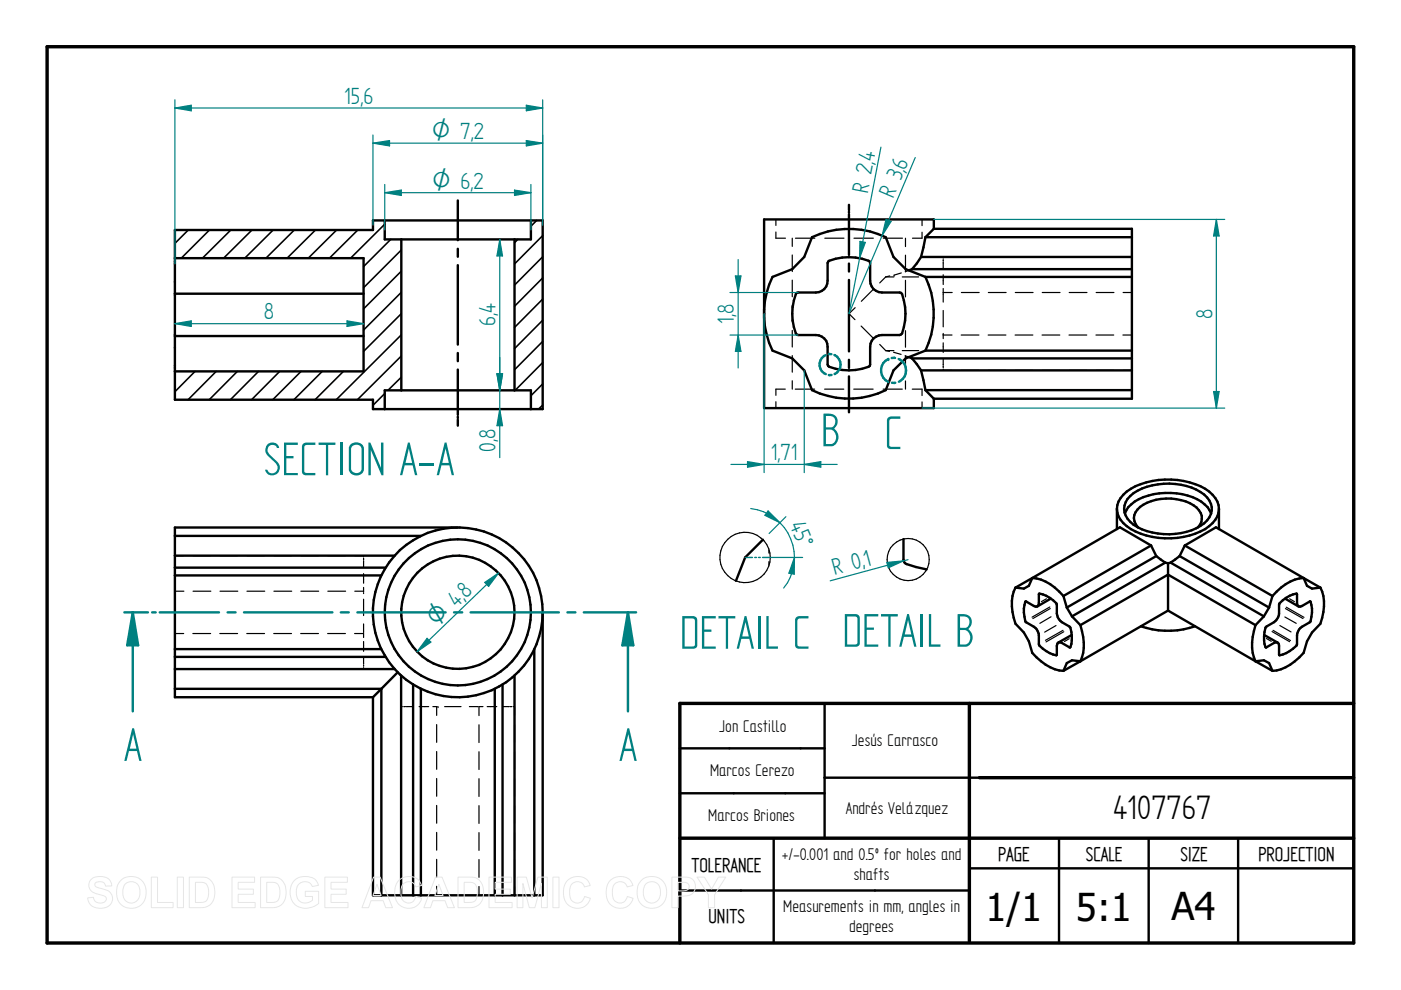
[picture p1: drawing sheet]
<svg xmlns="http://www.w3.org/2000/svg" width="297mm" height="210mm" viewBox="0 0 297 210" stroke-linecap="round" stroke-linejoin="round" font-family="sans-serif">
<path d="M10 9.9h277v190h-277zM205.5 149.1v50.5M287 149.1h-142.9v50.8M144.1 177.7h142.9M207.6 164.9h79.4" fill="none" stroke="#000" stroke-width=".72"/>
<g fill="none" stroke="#000" stroke-width=".51">
<path d="M193.4 57.1h46.6M193.4 57.1l-.7 .2M195.3 54.5h44.7M195.3 54.5l-1.9 2.6M196.2 58.7h43.8M196.2 50.3h43.8M196.2 50.3l-.9 4.2M196.2 58.7l-4.2-1.6-2.6-2.6-1.6-4.2a18.2 18.2 0 0 0-15.6 0l-1.7 4.2-2.5 2.6-4.2 1.6a18.1 18.1 0 0 0-1.8 6.9M196.2 58.7a18.2 18.2 0 0 1 0 15.6M198 48.5v-2h-36v40h36v-2M198 48.5l-1.8 1.8M198 48.5h42v36h-42"/>
<path d="M162 67.4a18.6 18.6 0 0 0 1.8 6.9l4.2 1.7 2.5 2.5 1.7 4.2a17.9 17.9 0 0 0 15.6 0l1.6-4.2 2.6-2.5 4.2-1.7M168.9 62.1l4.1-.1a2.46 2.46 0 0 0 2.5-2.5v-3.7l.1-.3a10.9 10.9 0 0 1 8.8 0l.1 4a2.46 2.46 0 0 0 2.5 2.5l4 .1a11.4 11.4 0 0 1 .3 8.6l-.5 .3h-3.8a2.46 2.46 0 0 0-2.5 2.5l-.1 4.1a10.9 10.9 0 0 1-8.8 0l-.1-.3v-3.8a2.46 2.46 0 0 0-2.5-2.5h-3.8l-.3-.1a10.9 10.9 0 0 1 0-8.8zM192.7 75.7l.7 .3M193.4 76h46.6M193.4 76l1.9 2.5M195.3 78.5h44.7M195.3 78.5l.9 4.2M196.2 74.3h43.8M196.2 82.7l1.8 1.8M196.2 82.7h43.8M37.1 113.6h52.1M37.1 117.8h46.5"/>
<path d="M97.1 111.8h-60v36h42M37.1 122h43.8M37.1 137.6h43.8M37.1 120.4h44.6M37.1 139.3h44.6M113.3 137.6v52.2M115.1 129.8a18 18 0 0 1-27.5 15.3M115.1 129.8v60h-36v-42M115.1 129.8a18 18 0 0 0-26.8-15.7 18 18 0 0 0-.7 31M37.1 141.9h46.5M37.1 146h43.8M80.9 146.1l-1.8 1.7"/>
<path d="M80.9 146v43.8M84.3 142.5l-3.4 3.6M85 143.2v46.6M87.6 145.1v44.7M89.2 146v43.8M104.9 146v43.8M106.5 145.1v44.7M109.1 143.2v46.6M144.1 158.7h30.7M174.8 149.1v28.6M144.1 168.2h30.7M164 177.7v22.2"/>
<path d="M207.6 164.9h-32.8M224.5 177.7v22.2M243.5 177.7v22.2M262.5 177.7v22.2M144.1 188.8h61.4M205.5 184.1h81.5"/>
<circle cx="97.1" cy="129.8" r="15.5"/>
<circle cx="97.1" cy="129.8" r="12"/>
</g>
<g fill="none" stroke="#000" stroke-width=".25">
<path d="M164.5 49.2v1.3h2M164.5 46.5v1.3M168 50.5v1.7M168 54.1v3.5M168 59.4v3.5M168.7 50.5h4.1M174.9 50.5h4M181.1 50.5h4.1M187.3 50.5h4M187.8 58.7l-1.3 1.3M187.8 58.7h1.7M188.6 58.5l-.8 .2"/>
<path d="M189.6 58.3h.1M191.1 57.9l-1.5 .4M191.3 58.7h3.5M192 50.5v1.8M192 54.1v3.5M192 59.4v3.5M192.7 57.3l-.8 .3M195.5 49.2v1.3h-2M195.5 46.5v1.3M200 55v.4M200 55.6v1.3M200 58.3v2"/>
<path d="M201.9 54.5h-1.9v.2M203.8 54.5h3.8M209.5 54.5h3.8M215.3 54.5h3.7M221 54.5h3.7M226.7 54.5h3.8M232.4 54.5h3.8M238.1 54.5h1.9M168 64.7v3.5M168 70.1v3.5M168 75.4v3.5M181.3 65.2l-1.3 1.3 1.3 1.3"/>
<path d="M182.6 69.1l2.6 2.6M185.2 61.3l-2.6 2.6M186.5 73l1.3 1.3M187.8 74.3l.8 .2M187.8 74.3h1.7M189.5 74.7l1.5 .4M191.3 74.3h3.5M191.9 75.4l.8 .3M192 64.8v3.5M192 70.1v3.5M192 75.4v3.6M200 62.2v1.9"/>
<path d="M200 71h1.8M200 62h1.9M200 70.7h.1M200 61.2v.9M200 65.8v3.5M200 70.9v.9M200 72.7v2M200 76v1.4M200 77.6v.4M200 78.3v.2h1.8M203.8 71h3.8M203.8 78.5h3.8"/>
<path d="M203.8 62h3.8M209.5 71h3.8M209.5 78.5h3.8M209.5 62h3.8M215.2 71h3.8M215.2 78.5h3.8M215.3 62h3.7M220.9 71h3.8M220.9 78.5h3.8M221 62h3.7M226.6 71h3.8M226.6 78.5h3.8"/>
<path d="M226.7 62h3.8M232.4 71h3.7M232.4 78.5h3.7M232.4 62h3.8M238.1 71h1.9M238.1 78.5h1.9M238.1 62h1.9M164.5 85.2v1.3M166.5 82.5h-2v1.3M168 80.7v1.8M168.6 82.5h4.1M174.8 82.5h4.1"/>
<path d="M181 82.5h4.1M187.2 82.5h4.1M192 80.8v1.7M193.4 82.5h2.1v1.4M195.5 85.2v1.3M37.1 117.8h1.9M40.9 117.8h3.8M46.6 117.8h3.8M52.4 117.8h3.7M58.1 117.8h3.7M63.8 117.8h3.8M69.5 117.8h3.8"/>
<path d="M75.2 117.8h1.9v.2M77.1 118.3v.4M77.1 118.9v1.4M37.1 134.3h1.8M37.1 125.3h1.9M40.9 134.3h3.8M40.9 125.3h3.8M46.6 134.3h3.8M46.6 125.3h3.8M52.3 134.3h3.8M52.4 125.3h3.7M58 134.3h3.8"/>
<path d="M58.1 125.3h3.7M63.8 134.3h3.7M63.8 125.3h3.8M69.5 134.3h3.7M69.5 125.3h3.8M75.2 134.3h1.9v.9M75.2 125.3h1.9M77.1 121.6v2.1M77.1 124.5v.9M77.1 136v2.1M77.1 125.6h.1M77.1 127v3.5"/>
<path d="M77.1 132.3v1.8M77.1 139.4v1.4M37.1 141.8h1.8M40.9 141.8h3.8M46.6 141.8h3.8M52.3 141.8h3.8M58 141.8h3.8M63.8 141.8h3.7M69.5 141.8h3.7M77.1 141v.3M77.1 141.6v.2h-1.9M85.1 153.6v3.8"/>
<path d="M85.1 159.3v3.8M85.3 149.8h-.2v1.9M85.6 149.8h.4M87.5 149.8h-1.3M88.9 149.8h2M91.8 149.8h.9M92.6 149.8v1.9M92.6 153.6v3.8M92.6 159.3v3.8M92.9 149.8h.1M94.3 149.8h3.4M101.3 149.8h-1.8"/>
<path d="M101.6 153.7v3.7M101.6 159.4v3.8M102.4 149.8h-.8v1.9M103.3 149.8h2M106.6 149.8h1.4M108.2 149.8h.3M108.8 149.8h.3v1.9M109.1 153.7v3.7M109.1 159.4v3.8M85.1 165.1v3.7M85.1 170.8v3.7M85.1 176.5v3.8"/>
<path d="M92.6 165.1v3.7M92.6 170.8v3.7M92.6 176.5v3.8M101.6 165.1v3.8M101.6 170.8v3.8M101.6 176.5v3.8M109.1 165.1v3.8M109.1 170.8v3.8M109.1 176.5v3.8M85.1 182.2v3.8M85.1 187.9v1.9M92.6 182.2v3.8"/>
<path d="M92.6 187.9v1.9M101.6 182.2v3.8M101.6 188v1.8M109.1 182.2v3.8M109.1 188v1.8"/>
</g>
<path d="M28.1 129.8h3.3M32.3 129.8h.7M33.9 129.8h12.5M48.3 129.8h1.7M51.7 129.8h18.8M72.3 129.8h1.7M75.8 129.8h18.7M96.3 129.8h1.7M99.8 129.8h18.7M120.3 129.8h1.7M123.8 129.8h9.3v21" fill="none" stroke="#008080" stroke-width=".51"/>
<path d="M133.1 129.8l1.2 7h-2.4z" fill="#008080"/>
<path d="M28.1 129.8v21M133.1 129.8l1.2 7h-2.4z" fill="none" stroke="#008080" stroke-width=".51"/>
<path d="M28.1 129.8l1.2 7h-2.3z" fill="#008080"/>
<path d="M26.4 129.8h1.7M28.1 129.8l1.2 7h-2.3zM133.1 129.8h1.8" fill="none" stroke="#008080" stroke-width=".51"/>
<g fill="none" stroke="#000" stroke-width=".34">
<path d="M39.9 48.8l-2.8 2.8M44.4 48.8l-6 5.9M48.9 48.8l-6 5.9M53.4 48.8l-6 5.9M57.9 48.8l-6 5.9M62.4 48.8l-6 5.9M66.9 48.8l-6 5.9M71.4 48.8l-6 5.9M75.9 48.8l-6.1 5.9M81.6 47.5l-7.3 7.2M82.8 50.8l-5.7 5.7M85.1 53l-8 8"/>
<path d="M85.1 57.5l-8 8M109.8 50.8l-.7 .7M113.8 46.7l-1.2 1.3M115.1 50l-6 6M115.1 54.4l-6 6.1M115.1 58.9l-6 6M41.4 78.7l-4.3 4.4M45.8 78.7l-5.9 6.1M50.3 78.7l-5.9 6.1M54.8 78.7l-6 6.1M59.3 78.7l-6 6.1M63.8 78.7l-6 6.1"/>
<path d="M68.3 78.7l-6 6.1M72.8 78.7l-6 6.1M85.1 71l-13.8 13.8M85.1 75.5l-9.3 9.3M85.1 80l-2.8 2.8M85.1 62l-8 8M85.1 66.5l-8 8M115.1 76.9l-5.9 5.9M115.1 63.4l-6 6M115.1 67.9l-6 6M115.1 72.4l-6 6M81.6 83.4l-2.5 2.5"/>
<path d="M115.1 85.9l-.9 .8M115.1 81.4l-2.5 2.5"/>
</g>
<path d="M37.1 54.7h40v24h-40M37.1 48.8h42v-2.1h36v40h-36v-1.9h-42zM81.6 46.7v4.1h31v-4.1M85.1 50.8v32M109.1 50.8v32M37.1 62.3h40M37.1 71.2h40M81.6 86.7v-3.9h31v3.9" fill="none" stroke="#000" stroke-width=".51"/>
<path d="M37.1 68.6l3.5-.6v1.2z" fill="none" stroke="#008080" stroke-width=".25"/>
<path d="M37.1 68.6l3.5-.6v1.2z" fill="#008080"/>
<path d="M73.6 68l3.5 .6-3.5 .6z" fill="none" stroke="#008080" stroke-width=".25"/>
<path d="M73.6 68l3.5 .6-3.5 .6z" fill="#008080"/>
<path d="M37.1 68.6h40M90.5 135.3l.9 .8-3 2.1zM105.7 121.5l-17.3 16.7" fill="none" stroke="#008080" stroke-width=".25"/>
<path d="M90.5 135.3l.9 .8-3 2.1z" fill="#008080"/>
<path d="M102.8 123.5l2.9-2-2.1 2.8z" fill="none" stroke="#008080" stroke-width=".25"/>
<path d="M102.8 123.5l2.9-2-2.1 2.8z" fill="#008080"/>
<path d="M106 86.7l.5 3.6h-1.1z" fill="none" stroke="#008080" stroke-width=".25"/>
<path d="M106 86.7l.5 3.6h-1.1z" fill="#008080"/>
<path d="M105.4 79.2h1.1l-.5 3.6z" fill="none" stroke="#008080" stroke-width=".25"/>
<path d="M105.4 79.2h1.1l-.5 3.6z" fill="#008080"/>
<path d="M106 50.8l.5 3.5h-1.1zM106 75.8v21.2" fill="none" stroke="#008080" stroke-width=".25"/>
<path d="M106 50.8l.5 3.5h-1.1z" fill="#008080"/>
<path d="M105.4 79.2h1.1l-.5 3.6z" fill="none" stroke="#008080" stroke-width=".25"/>
<path d="M105.4 79.2h1.1l-.5 3.6z" fill="#008080"/>
<path d="M106 50.8v32M188 119.3l3.6-.4-3.3 1.5zM192.5 118.7l-16.5 4.4" fill="none" stroke="#008080" stroke-width=".25"/>
<path d="M175 75.3a2.2 2.2 0 0 0-1.2 2 2.2 2.2 0 0 0 1.3 2M175.7 75.1h.6M175.7 79.5h.6M176.9 75.3a2.21 2.21 0 0 1 1.3 2 2.21 2.21 0 0 1-1.3 2" fill="none" stroke="#008080" stroke-width=".51"/>
<path d="M191.6 114.3v4.4l.3 .7 2.3 .8 2.3 .5" fill="none" stroke="#000" stroke-width=".51"/>
<circle cx="192.6" cy="118.6" r="4.5" fill="none" stroke="#000" stroke-width=".25"/>
<path d="M188 119.3l3.6-.4-3.3 1.5z" fill="#008080"/>
<path d="M198 46.5h61.7M257.9 46.5l.6 3.5h-1.2zM195.5 86.5h64.2" fill="none" stroke="#008080" stroke-width=".25"/>
<path d="M257.9 46.5l.6 3.5h-1.2z" fill="#008080"/>
<path d="M257.3 83h1.2l-.6 3.5z" fill="none" stroke="#008080" stroke-width=".25"/>
<path d="M257.3 83h1.2l-.6 3.5z" fill="#008080"/>
<path d="M37.1 22.9l3.5-.6v1.2zM37.1 21.2v34.8M115.1 21.2v25.5M257.9 46.5v40" fill="none" stroke="#008080" stroke-width=".25"/>
<path d="M37.1 22.9l3.5-.6v1.2z" fill="#008080"/>
<path d="M111.6 22.3l3.5 .6-3.5 .6z" fill="none" stroke="#008080" stroke-width=".25"/>
<path d="M111.6 22.3l3.5 .6-3.5 .6z" fill="#008080"/>
<path d="M37.1 22.9h78M81.6 39.1v9.7M112.6 39.1v9.7M81.6 40.9l3.5-.6v1.1z" fill="none" stroke="#008080" stroke-width=".25"/>
<g fill="none" stroke="#000" stroke-width=".51">
<path d="M97.1 42.5v8.4M97.1 52.7v1.7M97.1 56.2v16.9M180 43.4v1.2M180 44.9v.2M180 45.4v8.7M180 55.9v1.7M180 59.4v15.1M97.1 74.8v1.8M97.1 78.4v9.6M180 76.3v1.7M180 79.8v7.6"/>
<path d="M97.1 88.3v.3M97.1 89v1.3"/>
</g>
<path d="M81.6 40.9l3.5-.6v1.1z" fill="#008080"/>
<path d="M109.1 40.3l3.5 .6-3.5 .5z" fill="none" stroke="#008080" stroke-width=".25"/>
<path d="M109.1 40.3l3.5 .6-3.5 .5z" fill="#008080"/>
<path d="M79.1 30.4l3.5-.6v1.1zM79.1 28.6v19.2M115.1 28.6v19.2M81.6 40.9h31" fill="none" stroke="#008080" stroke-width=".25"/>
<path d="M79.1 30.4l3.5-.6v1.1z" fill="#008080"/>
<path d="M111.6 29.8l3.5 .6-3.5 .5z" fill="none" stroke="#008080" stroke-width=".25"/>
<path d="M111.6 29.8l3.5 .6-3.5 .5z" fill="#008080"/>
<path d="M79.1 30.4h36M194.1 33.4l-14.1 33.1M187.9 46.5l1 .4-1.9 3.1z" fill="none" stroke="#008080" stroke-width=".25"/>
<g fill="none" stroke="#000" stroke-width=".51">
<path d="M236.8 107.9a5.3 5.3 0 0 1 3-4.3 16.8 16.8 0 0 1 15.7 0 5.4 5.4 0 0 1 2.9 4.3M236.8 107.9v4.3M239.6 105.2a13.4 13.4 0 0 1 11.9-2.2 7.5 7.5 0 0 1 5.2 3.8 3.9 3.9 0 0 1-2.2 4.7 14.1 14.1 0 0 1-14.2-.2 3.7 3.7 0 0 1-.7-6.1zM241.3 111.8a2.74 2.74 0 0 1 .4-4.3 10.6 10.6 0 0 1 12 .1 2.74 2.74 0 0 1 .3 4.2M244 115.7l1.1 2.2M244 115.7l-6.6-3.9-18.5 10.8M244 115.7l-18.5 10.7M245.1 117.9l2 1.4M245.1 117.9l-18.9 10.9M247.1 119.3l.5 .1M247.1 119.3l-19.8 11.4M247.6 119.4v10.1"/>
<path d="M248.2 119.3l19.8 11.4M248.2 119.3l-.6 .1M250.1 117.9l19 10.9M250.1 117.9l-1.9 1.4M251.2 115.7l18.6 10.7M251.2 115.7l6.6-3.9 18.6 10.8M251.2 115.7l-1.1 2.2M256.8 108.9a6.9 6.9 0 0 0-5-3.8 14.5 14.5 0 0 0-11.2 1.2 4.6 4.6 0 0 0-2.1 2.6M258.4 107.9a5.4 5.4 0 0 1-2.9 4.3 16.4 16.4 0 0 1-16.6-.7 4.8 4.8 0 0 1-2.1-3.6M258.4 107.9v4.3M215.3 124.6a9.4 9.4 0 0 0 0 7.6l1.8 1.9 1 1.9 .8 2.4a10.1 10.1 0 0 0 6.6 3.8M217.5 127.5l1.7 1a.63 .63 0 0 0 1-.3l.1-2.3a5.5 5.5 0 0 1 3.8 2.3 4.2 4.2 0 0 0 .4 3.1l.6 .6 1.6 .9a5.7 5.7 0 0 1 .2 4.5l-1.8-1a.6 .6 0 0 0-.9 .3l-.2 2.3a5.8 5.8 0 0 1-3.7-2.2 3.8 3.8 0 0 0-2.7-4.7 5.7 5.7 0 0 1-.1-4.5z"/>
<path d="M218.9 122.6l-.8 1.6-1 .6-1.8-.2M218.9 122.6l-3.6 2M218.9 122.6a9.4 9.4 0 0 1 6.6 3.8M222.8 126.9l-2.8 1.7M225.5 126.4l.7 2.4M226.2 128.8l1.1 1.9M227.2 134.6l-2.8 1.6M227.3 130.7l1.8 1.8M229.1 132.5a10.5 10.5 0 0 1 0 7.7M241.9 132.8a17.9 17.9 0 0 0 11.5 0M247.6 129.5l18.6 10.7M247.6 129.5l-18.5 10.7"/>
<path d="M266.2 132.5l-18.6-10.7-18.5 10.7M266.2 132.5a10.5 10.5 0 0 0 0 7.7M268 130.7l-1.8 1.8M268 134.6l2.8 1.6M269.1 128.8l-1.1 1.9M269.8 126.4l-.7 2.4M271.3 127.9a5.8 5.8 0 0 1 3.7-2v2.3a.63 .63 0 0 0 1.1 .3l1.7-1a5.7 5.7 0 0 1-.1 4.5 3.7 3.7 0 0 0-2.5 1.9l-.2 .4-.1 2.6a6.1 6.1 0 0 1-3.7 2l-.1-2.3a.65 .65 0 0 0-1-.3l-1.7 1a5.7 5.7 0 0 1 .1-4.5 4.1 4.1 0 0 0 2.5-1.9l.1-.4zM272.5 126.9l2.8 1.7M276.4 122.6a9.4 9.4 0 0 0-6.6 3.8M276.4 122.6l.7 1.6 1.1 .6 1.7-.2M276.4 122.6l3.5 2M279.9 124.6a9.4 9.4 0 0 1 0 7.6l-1.7 1.9-1.1 1.9-.7 2.4a10.1 10.1 0 0 1-6.6 3.8"/>
<path d="M229.1 140.2l-1.8-.2-1.1 .6-.7 1.6M229.1 140.2l-3.6 2M266.2 140.2l3.6 2M266.2 140.2l1.8-.2 1.1 .6 .7 1.6"/>
</g>
<g fill="none" stroke="#000" stroke-width=".25">
<path d="M217.5 127.5l-.1 .1M220.5 125.9l-.2 .1M221.9 127l-1.1 .6M222.6 128.7l-3.8 2.2M222.7 129l-3.7 2.1M222.8 130.8l-2.3 1.4M223.9 132.6l-2.4 1.4M224.1 138.9h-.2M225.4 133.6l-3.7 2.2M225.5 133.9l-3.7 2.2M226.7 135.4l-1 .6M227 137.1l-.3 .1"/>
<path d="M268.3 137.1l.2 .1M268.5 135.4l1 .6M269.7 133.9l3.7 2.2M269.9 133.6l3.7 2.2M271.2 138.9h.1M271.4 132.6l2.3 1.4M272.4 130.8l2.4 1.4M272.5 129l3.8 2.1M272.7 128.7l3.8 2.2M273.4 127l1 .6M274.7 125.9l.3 .1M277.7 127.5l.2 .1"/>
</g>
<path d="M187.9 46.5l1 .4-1.9 3.1z" fill="#008080"/>
<path d="M186.8 31.2l-6.8 35.3M182.3 51.2l1.2 .2-1.3 3.3z" fill="none" stroke="#008080" stroke-width=".25"/>
<path d="M182.3 51.2l1.2 .2-1.3 3.3z" fill="#008080"/>
<path d="M155.9 58.5h1.2l-.6 3.5zM154.8 62h14.4M154.8 71h14.4" fill="none" stroke="#008080" stroke-width=".25"/>
<path d="M155.9 58.5h1.2l-.6 3.5z" fill="#008080"/>
<path d="M156.5 71l.6 3.5h-1.2z" fill="none" stroke="#008080" stroke-width=".25"/>
<path d="M156.5 71l.6 3.5h-1.2z" fill="#008080"/>
<path d="M156.5 55v23M162 66.5v33.7M170.5 78.5v21.7M158.5 97.9l3.5 .6-3.5 .6z" fill="none" stroke="#008080" stroke-width=".25"/>
<path d="M158.5 97.9l3.5 .6-3.5 .6z" fill="#008080"/>
<path d="M170.5 98.5l3.5-.6v1.2z" fill="none" stroke="#008080" stroke-width=".25"/>
<path d="M170.5 98.5l3.5-.6v1.2z" fill="#008080"/>
<path d="M155 98.5h22.5" fill="none" stroke="#008080" stroke-width=".25"/>
<path d="M188.3 76.1a2.69 2.69 0 0 0-1.5 2.4 2.69 2.69 0 0 0 1.5 2.5M192.1 78.5a2.56 2.56 0 0 1-1.5 2.4M189.1 81.2h.7" fill="none" stroke="#008080" stroke-width=".51"/>
<circle cx="188.3" cy="76.1" r=".25" fill="#008080"/>
<path d="M189.1 75.9h.7M190.5 76.1a2.61 2.61 0 0 1 1.6 2.4" fill="none" stroke="#008080" stroke-width=".51"/>
<path d="M161.8 114.4l-3.8 3.8-2 4.9" fill="none" stroke="#000" stroke-width=".51"/>
<g fill="none" stroke="#000" stroke-width=".25">
<path d="M163 116.6v.7M163 119.1v.7"/>
<circle cx="158" cy="118.2" r="5.3"/>
</g>
<path d="M158 118.2h1.6M160 118.2h.4M160.8 118.2h.4M161.7 118.2h1.6" fill="none" stroke="#008080" stroke-width=".3"/>
<path d="M163.3 118.2h6.9M166.6 109.6l-3.5 3.5M168.4 118.2v3.6l-1.1-.3z" fill="none" stroke="#008080" stroke-width=".25"/>
<path d="M168.4 118.2v3.6l-1.1-.3z" fill="#008080"/>
<path d="M162.9 108.3l2.5 2.5-3.2-1.5z" fill="none" stroke="#008080" stroke-width=".25"/>
<path d="M162.9 108.3l2.5 2.5-3.2-1.5z" fill="#008080"/>
<path d="M159.2 107.8a10.4 10.4 0 0 1 7 16.9" fill="none" stroke="#008080" stroke-width=".25"/>
<g fill="none" stroke="#e6e6e6" stroke-width=".21">
<path d="M19.3 186.5a3.1 3.1 0 0 1 4 .2l.4 1.1-1.3 .1a1.28 1.28 0 0 0-1-1 1.28 1.28 0 0 0-1.3 .5v.4a5.6 5.6 0 0 0 2.5 .9 1.98 1.98 0 0 1 1.2 2.4 1.98 1.98 0 0 1-2.2 1.5 2.48 2.48 0 0 1-3-2.2l1.2-.2a1.44 1.44 0 0 0 1.3 1.3 1.44 1.44 0 0 0 1.5-.9 1.18 1.18 0 0 0-1.4-.9 2.36 2.36 0 0 1-2.4-2l.1-.7zM25.8 186.5a3.3 3.3 0 0 1 3.9-.1 3.3 3.3 0 0 1 1.2 3.8 3.2 3.2 0 0 1-3.8 2.3 3.2 3.2 0 0 1-2.4-3.8 3 3 0 0 1 1.1-2.2zM26.5 187.5a1.87 1.87 0 0 1 2.2-.4 1.87 1.87 0 0 1 1 2.1 1.87 1.87 0 0 1-1.8 2.3 1.87 1.87 0 0 1-1.9-2.3l.1-.8zM32.1 186h1.3v5.3h3.3v1.1h-4.6zM37.6 186h1.3v6.4h-1.3zM40.1 186h2.4a2.79 2.79 0 0 1 3 3.3 2.79 2.79 0 0 1-2.9 3.1h-2.5zM41.4 187.1a2.64 2.64 0 0 1 2.5 .5 3.3 3.3 0 0 1-.3 3.5l-.8 .2h-1.4zM49.2 186h4.8v1.1h-3.5v1.4h3.2v1.1h-3.2v1.7h3.6v1.1h-4.9zM55.2 186h2.4a2.79 2.79 0 0 1 3.1 3.3 2.79 2.79 0 0 1-3 3.1h-2.5zM56.6 187.1a2.64 2.64 0 0 1 2.4 .5 3.3 3.3 0 0 1-.3 3.5l-.8 .2h-1.3zM62.3 186.8a3.6 3.6 0 0 1 4.6-.2l.6 1.1-1.3 .3a1.8 1.8 0 0 0-2.2-1 1.8 1.8 0 0 0-1.2 2.1 2.01 2.01 0 0 0 1.1 2.2 2.01 2.01 0 0 0 2.3-.4v-.8h-1.5v-1.1h2.9v2.6a3.8 3.8 0 0 1-5.5-.3 4 4 0 0 1 .2-4.5zM68.9 186h4.8v1.1h-3.5v1.4h3.2v1.1h-3.2v1.7h3.6v1.1h-4.9z"/>
<path d="M79.2 186h1.4l2.6 6.4h-1.4l-.6-1.4h-2.5l-.6 1.4h-1.4zM79.9 187.5l.9 2.4h-1.7zM84.5 186.7a2.87 2.87 0 0 1 4.9 1l-1.3 .3a1.6 1.6 0 0 0-1.8-1 1.6 1.6 0 0 0-1.3 1.7 2.19 2.19 0 0 0 1.3 2.7 1.55 1.55 0 0 0 1.9-1.3l1.2 .4a2.93 2.93 0 0 1-3.4 2 2.93 2.93 0 0 1-2.3-3.3v-.6a3.2 3.2 0 0 1 .8-1.9zM92.3 186h1.4l2.6 6.4h-1.4l-.5-1.4h-2.6l-.5 1.4h-1.4zM93 187.5l.9 2.4h-1.7zM97.1 186h2.4a2.79 2.79 0 0 1 3 3.3 2.79 2.79 0 0 1-2.9 3.1h-2.5zM98.4 187.1a2.64 2.64 0 0 1 2.4 .5 3.3 3.3 0 0 1-.2 3.5l-.9 .2h-1.3zM103.7 186h4.8v1.1h-3.5v1.4h3.2v1.1h-3.2v1.7h3.6v1.1h-4.9zM109.6 186h2l1.2 4.4 1.2-4.4h2v6.4h-1.2v-5.1l-1.4 5.1h-1.2l-1.3-5.1v5.1h-1.3zM117.2 186h1.3v6.4h-1.3zM120.3 186.7a2.87 2.87 0 0 1 4.8 1l-1.2 .3a1.6 1.6 0 0 0-1.9-1 1.6 1.6 0 0 0-1.2 1.7 2.19 2.19 0 0 0 1.3 2.7 1.55 1.55 0 0 0 1.8-1.3l1.3 .4a2.93 2.93 0 0 1-3.5 2 2.93 2.93 0 0 1-2.2-3.3v-.6a3.2 3.2 0 0 1 .8-1.9zM129.3 186.7a2.87 2.87 0 0 1 4.9 1l-1.2 .3a1.6 1.6 0 0 0-1.9-1 1.6 1.6 0 0 0-1.3 1.7 2.19 2.19 0 0 0 1.3 2.7 1.55 1.55 0 0 0 1.9-1.3l1.2 .4a2.93 2.93 0 0 1-3.4 2 2.93 2.93 0 0 1-2.3-3.3l.1-.6a3.2 3.2 0 0 1 .7-1.9z"/>
<path d="M136.2 186.5a3.3 3.3 0 0 1 3.9-.1 3.3 3.3 0 0 1 1.1 3.8 3.2 3.2 0 0 1-3.7 2.3 3.2 3.2 0 0 1-2.4-3.8 3 3 0 0 1 1.1-2.2zM136.9 187.5a1.87 1.87 0 0 1 2.2-.4 1.87 1.87 0 0 1 .9 2.1 1.87 1.87 0 0 1-1.8 2.3 1.87 1.87 0 0 1-1.8-2.3l.1-.8zM142.4 186h2.1a2.5 2.5 0 0 1 2.7 1 2.08 2.08 0 0 1-.1 2.2 2.08 2.08 0 0 1-2.1 .8h-1.2v2.4h-1.4zM143.8 187.1h.6a1.28 1.28 0 0 1 1.7 .9 1.22 1.22 0 0 1-1.6 .9h-.7zM147.8 186h1.5l1.6 2.5 1.4-2.5h1.6l-2.4 3.7v2.7h-1.3v-2.7z"/>
</g>
<g font-size="11.3" fill="#008080">
<text x="174.1" y="94.6">B</text>
<text x="187.5" y="95.2">C</text>
<text x="55.9" y="100.8">SECTION A-A</text>
<text x="144.1" y="137.5">DETAIL C DETAIL B</text>
<text x="26.2" y="161.3">A</text>
<text x="131.2" y="161.3">A</text>
</g>
<g font-size="8.1">
<text x="236" y="173.7">4107767</text>
<text x="208.9" y="195.3">1/1</text>
<text x="228.1" y="195.3">5:1</text>
<text x="248.4" y="195.1">A4</text>
</g>
<g font-size="5.6" fill="#008080">
<text x="73" y="22">15,6</text>
<text x="185.3" y="34.2" transform="rotate(-79 185.3 34.2)">4</text>
<text x="184" y="41.1" transform="rotate(-79 184 41.1)">R 2,</text>
<text x="191.9" y="36.2" transform="rotate(-67 191.9 36.2)">6</text>
<text x="189.4" y="42.3" transform="rotate(-67 189.4 42.3)">R 3,</text>
<text x="56" y="67.7">8</text>
<text x="105.1" y="69.2" transform="rotate(-90 105.1 69.2)">6,4</text>
<text x="155.6" y="68.7" transform="rotate(-90 155.6 68.7)">1,8</text>
<text x="257" y="67.6" transform="rotate(-90 257 67.6)">8</text>
<text x="105.1" y="95.8" transform="rotate(-90 105.1 95.8)">0,8</text>
<text x="163.4" y="97.6">1,71</text>
<text x="167.4" y="111.3" transform="rotate(67 167.4 111.3)">45°</text>
<text x="176.9" y="122" transform="rotate(-15 176.9 122)">R 0,</text>
<text x="183.6" y="120.1" transform="rotate(-15 183.6 120.1)">1</text>
<text x="98.8" y="127" transform="rotate(-44 98.8 127)">8</text>
</g>
<g font-size="5.4" fill="#008080">
<text x="91.6" y="29.5">O 7,2</text>
<text x="91.6" y="40">O 6,2</text>
<text x="92.5" y="133" transform="rotate(-44 92.5 133)">O 4,</text>
</g>
<g font-size="4.8">
<text x="146.6" y="184.8">TOLERANCE</text>
<text x="211.6" y="182.5">PAGE</text>
<text x="230.2" y="182.5">SCALE</text>
<text x="250.3" y="182.5">SIZE</text>
<text x="266.8" y="182.5">PROJECTION</text>
<text x="150.2" y="195.8">UNITS</text>
</g>
<g font-size="4.1">
<text x="152.5" y="155.1">Jon Castillo</text>
<text x="180.6" y="158.2">Jesús Carrasco</text>
<text x="150.5" y="164.5">Marcos Cerezo</text>
<text x="179.3" y="172.6">Andrés Velázquez</text>
<text x="150.2" y="174.1">Marcos Briones</text>
<text x="165.8" y="182.4">+/-0.001 and 0.5º for holes and</text>
<text x="181" y="186.6">shafts</text>
<text x="166.1" y="193.5">Measurements in mm, angles in</text>
<text x="180" y="197.6">degrees</text>
</g>
</svg>
